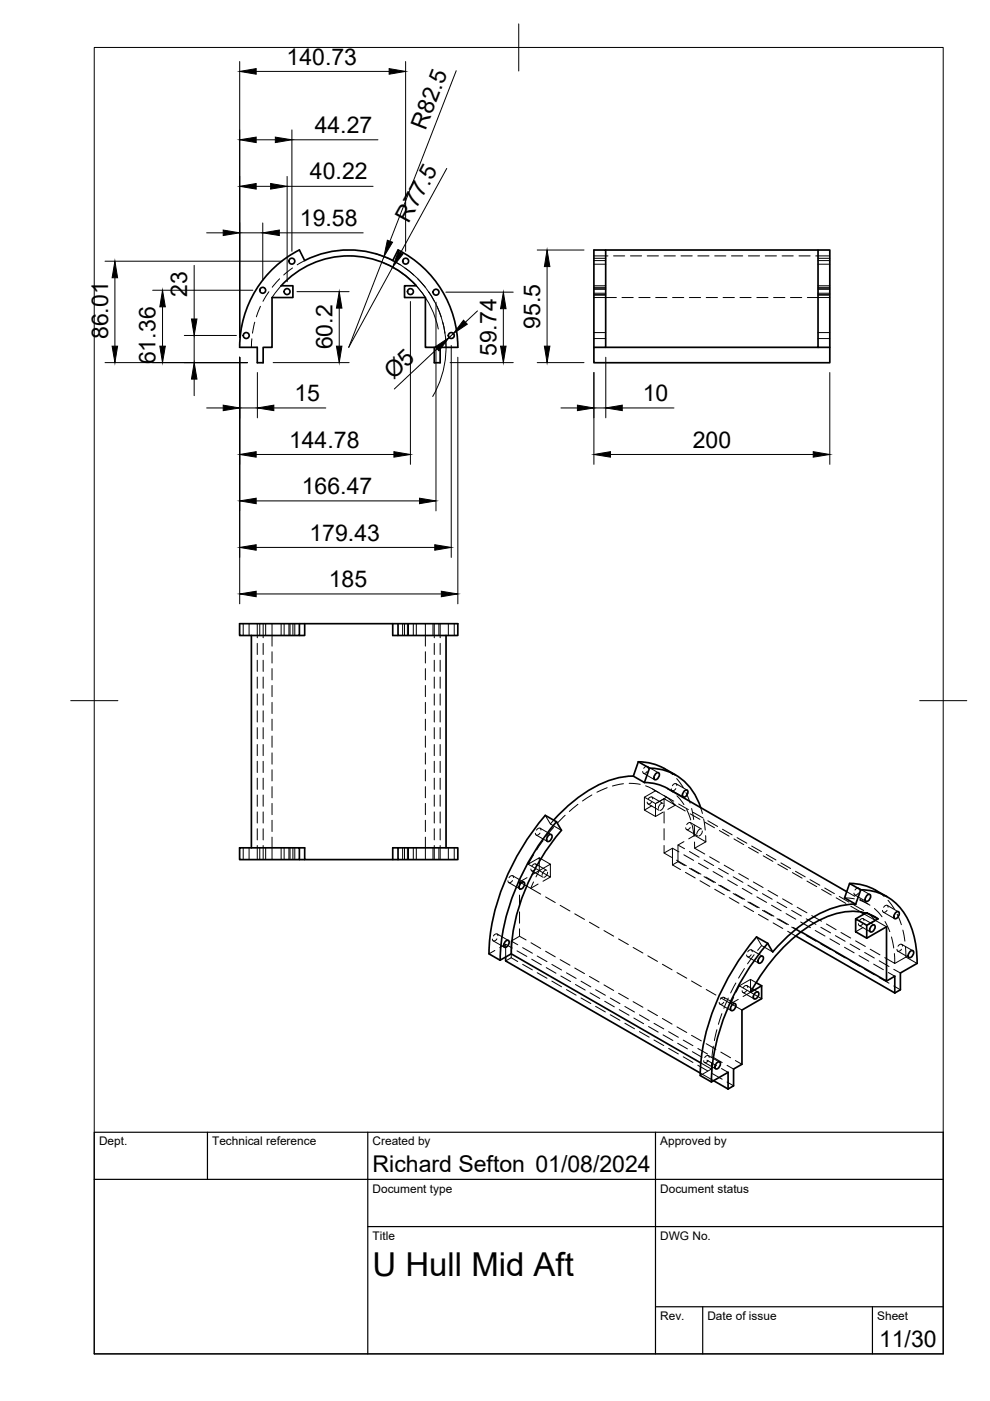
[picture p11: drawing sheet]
<svg xmlns="http://www.w3.org/2000/svg" width="210mm" height="297mm" viewBox="0 0 210 297" stroke-linecap="round" stroke-linejoin="round" font-family="sans-serif">
<!-- layer: Visible -->
<g fill="none" stroke="#000" stroke-width=".36">
<path d="M128.4 53h45M173.4 53h2.5v20.6h-2.5zM50.8 73.6a23.1 23.1 0 0 1 12.7-20.6l1.1 2.2a20.5 20.5 0 0 1 18.7 .1l1.1-2.3a23.1 23.1 0 0 1 12.7 20.6h-3.8v3.3h-1.2v-3.3h-1.9v-10.5h-4.4v-2.5h2.5a19.4 19.4 0 0 0-28.7 0h2.5v2.5h-4.4v10.5h-1.9v3.3h-1.3v-3.3h-3.7M125.9 73.6h2.5v-20.6h-2.5v23.9h50v-3.3M128.4 73.6h45M53.3 134.7v45.1M63.5 132.2v2.5h-12.7v-2.5h46.3v2.5h-12.7v-2.5M64.6 132.2v2.5h-1.1M83.3 132.2v2.5h1.1M94.6 134.7v45.1M50.8 179.8h12.7v2.5h-12.7zM63.5 179.8h1.1v2.5h18.7v-2.5h1.1"/>
<path d="M84.4 179.8h12.7v2.5h-12.7zM116.2 177.2l.7-.3a.97 .97 0 0 1-.8 1.5 .84 .84 0 0 1 .1-1.2zM118 174.2l-2.4-1.3a49.1 49.1 0 0 0-11.9 27.7v1.6l2.3 1.4 2.4-1.4M118 174.2l1.1 1.8a43.7 43.7 0 0 0-10.7 24.7v1.5M118 174.2a49.1 49.1 0 0 0-11.9 27.8v1.6M134.3 164.5a20.3 20.3 0 0 0-12.1 4.9l-2.5 2.1-2.3 2.4M135.3 161.5l2.4 1.4-1.1 3M135.3 161.5l-1 3.1 2.3 1.3M135.3 161.5a11.2 11.2 0 0 1 5.6 1.5l2.3 1.3M136.7 165.9l2.9 .4 2 .9 37.9 21.8M137.7 162.9a11.3 11.3 0 0 1 10.9 8.3M139 164.1l.6-.3a.97 .97 0 0 1-.8 1.5 .84 .84 0 0 1 .2-1.2z"/>
<path d="M145.1 167.8l.6-.3a.97 .97 0 0 1-.8 1.5 .84 .84 0 0 1 .2-1.2zM63.5 182.3h1.1M83.3 182.3h1.1M107.1 199.6l.7-.2a.97 .97 0 0 1-.9 1.4 .84 .84 0 0 1 .2-1.2zM110.4 187.3l.7-.3a.97 .97 0 0 1-.9 1.5 .84 .84 0 0 1 .2-1.2zM162.8 200a49.1 49.1 0 0 0-11.9 27.8l-.1 1.6M168.7 198.4l21 12.1M169.8 197.6l18.2 10.4v-11.5l-4.2 2.4M180.1 187.3l2.4 1.4-1.1 3-2.3-1.3zM180.1 187.3a11.2 11.2 0 0 1 5.6 1.4l2.3 1.4M181.4 194.8l2.4 1.4v2.7l-2.4-1.3zM181.4 191.7a20.7 20.7 0 0 0-12.6 5.3l-2.5 2.2-2.5 2.6"/>
<path d="M182.5 188.6a11.1 11.1 0 0 1 10.5 7.4 21.1 21.1 0 0 1 1.5 8.3M182.5 193.4l.7 .4M183.5 193.6l-2.1 1.2M183.8 189.9l.6-.3a.97 .97 0 0 1-.8 1.5 .84 .84 0 0 1 .2-1.2zM184.7 196.4l.7-.3a.97 .97 0 0 1-.9 1.5 .84 .84 0 0 1 .2-1.2zM184.9 194.1l1.2 .7-2.3 1.4M186.1 194.8a11.3 11.3 0 0 0-10.9-.4 34.4 34.4 0 0 0-15.3 14.6l-.8 1.4 2.4-1.4M189.9 193.5l.6-.2a.97 .97 0 0 1-.8 1.5 .84 .84 0 0 1 .2-1.3zM107.2 202.9v.8l41.3 23.8M108.4 202.2l40.2 23.2M155.2 213l.7-.2a.97 .97 0 0 1-.9 1.4 .84 .84 0 0 1 .2-1.2zM160.1 210.6l.6-.3a.97 .97 0 0 1-.8 1.5 .84 .84 0 0 1 .2-1.2z"/>
<path d="M160.3 208.3l1.2 .7M161.1 203l.6-.3a.97 .97 0 0 1-.8 1.5 .84 .84 0 0 1 .2-1.2zM161.5 209v2.7l-4.2 2.5v11.4l-1.8 1.1v3.5l-1.1 .7M162.8 200l-2.4-1.4a49.1 49.1 0 0 0-11.9 27.8v1.6M162.8 200l1 1.8M188 208l1.7-1v3.5M192.9 201.8l.7-.2a.97 .97 0 0 1-.9 1.4 .84 .84 0 0 1 .2-1.2zM194.4 204.3l-3.5 2v3.6l-1.2 .6M148.5 228l2.3 1.4 3.6-2v3.5M151.3 229.1l3.1 1.8M151.9 225.4l.7-.2a.97 .97 0 0 1-.9 1.4 .84 .84 0 0 1 .2-1.2z"/>
<circle cx="61.9" cy="55.4" r=".62"/>
<circle cx="86" cy="55.4" r=".62"/>
<circle cx="52.2" cy="71.1" r=".62"/>
<circle cx="55.7" cy="61.5" r=".62"/>
<circle cx="60.9" cy="61.8" r=".62"/>
<circle cx="87" cy="61.8" r=".62"/>
<circle cx="92.4" cy="62" r=".62"/>
<circle cx="95.7" cy="71.1" r=".62"/>
</g>
<!-- layer: Hidden -->
<g fill="none" stroke="#000" stroke-width=".21">
<path d="M59.3 59.1l-1.6 1.8M62 56.8l-1.8 1.5M64.6 55.3l-1.6 .8M83.3 55.3l1.6 .9M85.9 56.8l1.8 1.5M88.6 59.1l1.5 1.8M125.9 55.3h2.5M125.9 54.3h3M125.9 56h2.5M125.9 54.8h2.5M130.1 54.3h2.4M133.7 54.3h2.3"/>
<path d="M137.2 54.3h2.4M140.8 54.3h2.4M144.4 54.3h2.4M148 54.3h2.3M151.5 54.3h2.4M155.1 54.3h2.4M158.7 54.3h2.4M162.2 54.3h2.4M165.8 54.3h2.4M169.4 54.3h2.4M173 54.3h2.9M173.4 55.3h2.5"/>
<path d="M173.4 56h2.5M173.4 54.8h2.5M53.4 71.8l-.1 1.8M54 68.3l-.5 2.3M55.2 64.9l-.8 2.3M57 61.9l-1.2 2M59.6 60.6l-1.9 2.5M88.3 60.6l1.9 2.5M90.9 61.9l1.2 2M92.6 64.9l.9 2.3M93.9 68.3l.4 2.3M94.5 71.8l.1 1.8"/>
<path d="M125.9 60.6h2.5M125.9 63.1h4.8M125.9 62.5h2.5M125.9 61.2h2.5M125.9 71.8h2.5M125.9 70.5h2.5M125.9 62.2h2.5M125.9 60.9h2.5M125.9 62.6h2.5M125.9 61.3h2.5M131.9 63.1h2.4M135.4 63.1h2.4"/>
<path d="M139 63.1h2.4M142.6 63.1h2.4M146.2 63.1h2.3M149.7 63.1h2.4M153.3 63.1h2.4M156.9 63.1h2.4M160.5 63.1h2.3M164 63.1h2.4M167.6 63.1h2.4M171.2 63.1h4.7M173.4 60.6h2.5M173.4 62.5h2.5"/>
<path d="M173.4 61.2h2.5M173.4 71.8h2.5M173.4 70.5h2.5M173.4 62.2h2.5M173.4 60.9h2.5M173.4 62.6h2.5M173.4 61.3h2.5M51.6 132.2v2.5M52.8 132.2v2.5M54.5 132.2v3M54.5 136.4v2.4M54.5 140v2.4"/>
<path d="M55.1 132.2v2.5M55.8 132.2v3M55.8 136.4v2.4M55.8 140v2.4M56.3 132.2v2.5M57.7 132.2v4.8M57.7 138.2v2.4M59.6 132.2v2.5M60.2 132.2v2.5M61.3 132.2v2.5M61.5 132.2v2.5M62.1 132.2v2.5"/>
<path d="M62.5 132.2v2.5M85.4 132.2v2.5M85.8 132.2v2.5M86.4 132.2v2.5M86.6 132.2v2.5M87.6 132.2v2.5M88.3 132.2v2.5M90.2 132.2v4.8M90.2 138.2v2.4M91.8 132.2v2.5M92.1 132.2v3M92.1 136.4v2.4"/>
<path d="M92.1 140v2.4M93 132.2v2.5M93.3 132.2v3M93.3 136.4v2.4M93.3 140v2.4M95.1 132.2v2.5M96.3 132.2v2.5M54.5 143.5v2.4M54.5 147.1v2.4M54.5 150.7v2.4M54.5 154.3v2.3M54.5 157.8v2.4"/>
<path d="M55.8 143.5v2.4M55.8 147.1v2.4M55.8 150.7v2.4M55.8 154.3v2.3M55.8 157.8v2.4M57.7 141.8v2.4M57.7 145.3v2.4M57.7 148.9v2.4M57.7 152.5v2.4M57.7 156v2.4M57.7 159.6v2.4M90.2 141.8v2.4"/>
<path d="M90.2 145.3v2.4M90.2 148.9v2.4M90.2 152.5v2.4M90.2 156v2.4M90.2 159.6v2.4M92.1 143.5v2.4M92.1 147.1v2.4M92.1 150.7v2.4M92.1 154.3v2.3M92.1 157.8v2.4M93.3 143.5v2.4M93.3 147.1v2.4"/>
<path d="M93.3 150.7v2.4M93.3 154.3v2.3M93.3 157.8v2.4M51.6 179.8v2.5M52.8 179.8v2.5M54.5 161.4v2.4M54.5 165v2.4M54.5 168.6v2.3M54.5 172.1v2.4M54.5 175.7v2.4M54.5 179.3v3M55.1 179.8v2.5"/>
<path d="M55.8 161.4v2.4M55.8 165v2.4M55.8 168.6v2.3M55.8 172.1v2.4M55.8 175.7v2.4M55.8 179.3v3M56.3 179.8v2.5M57.7 163.2v2.4M57.7 166.8v2.3M57.7 170.3v2.4M57.7 173.9v2.4M57.7 177.5v4.8"/>
<path d="M59.6 179.8v2.5M60.2 179.8v2.5M61.3 179.8v2.5M61.5 179.8v2.5M62.1 179.8v2.5M62.5 179.8v2.5M85.4 179.8v2.5M85.8 179.8v2.5M86.4 179.8v2.5M86.6 179.8v2.5M87.6 179.8v2.5M88.3 179.8v2.5"/>
<path d="M90.2 163.2v2.4M90.2 166.8v2.3M90.2 170.3v2.4M90.2 173.9v2.4M90.2 177.5v4.8M91.8 179.8v2.5M92.1 161.4v2.4M92.1 165v2.4M92.1 168.6v2.3M92.1 172.1v2.4M92.1 175.7v2.4M92.1 179.3v3"/>
<path d="M93 179.8v2.5M93.3 161.4v2.4M93.3 165v2.4M93.3 168.6v2.3M93.3 172.1v2.4M93.3 175.7v2.4M93.3 179.3v3M95.1 179.8v2.5M96.3 179.8v2.5M113.7 177l2.4 1.4M114.5 176.6l-.1 .1a.47 .47 0 0 1-.4 .4 .47 .47 0 0 1-.5-.4M114.5 175.6l2.4 1.4"/>
<path d="M114.7 176a.48 .48 0 0 0-.5-.5 .48 .48 0 0 0-.5 .5M115.1 178.2l-1.3 2M115.6 172.9l1.1 1.8 .7-.8M116.7 174.7l2.3 1.4M117.4 175.4l-1.6 1.9M119.8 172.9l-1.6 1.6M122.5 170.5l-1.8 1.5M125.5 168.5l-2 1.3M128.7 167l-2.1 1M132.2 166.2l-2.3 .5M133.4 166.1l2.3 .2M136.4 163.9l2.4 1.4"/>
<path d="M136.9 166.6l2.1 1.1-2.4 1.3v2.8l1.6-1M137.2 163.5v.1a.47 .47 0 0 1-.5 .4 .47 .47 0 0 1-.4-.4M137.3 162.5l2.3 1.4M137.4 170.4l2.3 1.4M137.4 162.9a.44 .44 0 0 0-.4-.5 .44 .44 0 0 0-.4 .4l-.1 .1M138.2 170v.1a.47 .47 0 0 1-.5 .4 .47 .47 0 0 1-.5-.4M138.2 169l2.4 1.4M138.4 167.3l1.4 .8M138.4 169.4a.48 .48 0 0 0-.5-.5 .48 .48 0 0 0-.5 .5M139 167.7l2.4 1.3-2.4 1.4-2.4-1.4M139 170.4v2.7l-2.4-1.3M139.2 170.3l1.6-1v1.6"/>
<path d="M140.3 170.3l-.4 .3-.3 .8M140.6 172.2l-1.6 .9M140.8 170.7l-.3 .8-.5 .3M140.8 179.3v1.6l1.8-1.1M140.8 172.1v2.4M140.8 175.7v2.4M140.8 168.7l2.1 1.2M140.9 162.9l1.7 1.3M141.4 169l1.8 1.7-2.4-1.4M141.6 167.2l1 .7M141.6 171.6l1.6-.9 2.1 1.2M142.5 167.6l2.4 1.4"/>
<path d="M143.3 167.2a.47 .47 0 0 1-.5 .5 .47 .47 0 0 1-.5-.5M143.3 166.2l2.4 1.3M143.5 165.1l1.4 1.9M143.5 166.5a.45 .45 0 0 0-.4-.4 .45 .45 0 0 0-.5 .4v.1M143.5 168.7l1.5 1.9M143.7 179.2l1.4 .7M143.9 170.5l2 1.1M145 178.4l-1.3 .8v3.5M145.4 168l.9 2.3M145.6 175.9l2.3 1.3M145.6 171.6l.9 2.2M146.3 172.5l2.1 1.2"/>
<path d="M146.3 175.5a.47 .47 0 0 1-.4 .4 .47 .47 0 0 1-.5-.4M146.4 174.4l2.3 1.4M146.6 174.8a.45 .45 0 0 0-.5-.5 .45 .45 0 0 0-.4 .4l-.1 .1M146.6 171.4l.5 2.3M146.8 175l.4 2.3M147 172.2l2.1 1.2M147.2 174.9l.1 2.2-1.3 .7M147.3 178.5v1.3l2.1 1.3M147.3 177.1l2.3 1.4M148.5 175.8l-.4 .2-.4 .9M148.5 171.2l.4 1.3M148.9 176.2l-.3 .7-.4 .4"/>
<path d="M149.2 173.6l.3 2.4M149.4 174.3l2.1 1.2M149.6 177.2v1.3M149.6 178.5l-2.3 1.3M150.1 174l2 1.2M152.5 176.1l2.1 1.2M153.2 175.8l2 1.2M155.6 177.9l2.1 1.2M156.3 177.6l2 1.2M158.7 179.7l2.1 1.2M159.4 179.4l2 1.2M104.6 199.5l2.3 1.3"/>
<path d="M105.4 199.1h-.1a.47 .47 0 0 1-.4 .4 .47 .47 0 0 1-.5-.4M105.4 198l2.4 1.4M105.6 198.4a.48 .48 0 0 0-.5-.4 .48 .48 0 0 0-.5 .4M107.9 187.1l2.3 1.4M108.4 199.5l1.4 .8M108.7 186.7l-.1 .1a.48 .48 0 0 1-.4 .3 .48 .48 0 0 1-.5-.3v-.1M108.7 185.7l2.4 1.3M108.9 186.1a.48 .48 0 0 0-.5-.5 .48 .48 0 0 0-.5 .5M110.2 196.9v1.6l-1.8 1v3.6M110.2 189.8v2.4M110.2 193.3v2.4M110.2 187l2.3 1.3 1.6-.9"/>
<path d="M110.2 198.5l1.3 .8M111.7 186.1l-1.5 .9v1.6M112 183.2l2.3 1.4-.7 1.3M112.6 199.9l2 1.2M112.7 184.6l2.4 1.4M113.1 187l-.6 1.3 2.1 1.3M113.2 181.2l-1.2 2 2.3-1.3v2.7l-1.5 .9M113.5 184.2v.1a.47 .47 0 0 1-.5 .4 .47 .47 0 0 1-.4-.5M113.6 183.2l2.3 1.3M113.7 183.6a.45 .45 0 0 0-.4-.5 .45 .45 0 0 0-.4 .4l-.1 .1M114.3 181.9l2.4 1.3v2.8l-2.4-1.4 2.4-1.4M115.7 184.5l-.5 .4-.3 .7"/>
<path d="M115.7 190.2l2 1.2M116.1 184.9l-.2 .7-.6 .4M116.7 186l-1.6 .8M118.8 191.9l2 1.3M121.9 193.7l2 1.2M125 195.5l2 1.2M128.1 197.3l2 1.2M131.1 199.1l2.1 1.2M140.8 180.9l1.6 .9M142.6 183.4l1.7 1M143.4 182.4l2.1 1.2M143.7 182.7l-1.1 .7"/>
<path d="M143.7 182.7l1.4 .8M144 180.6l-1.4-.8v3.6M145 181.2l2.1 1.2M145.3 185l2.1 1.1M146.2 184.1l2 1.2M146.2 180.5l2 1.2M146.5 184.2l2.1 1.1M148.1 183l2.1 1.2M148.4 186.7l2.1 1.2M149.3 185.9l2 1.2M149.3 182.3l2 1.2M149.6 185.9l2.1 1.2"/>
<path d="M150.5 181.7l2 1.1M151.2 184.8l2 1.2M151.5 188.5l2.1 1.2M152.4 187.6l2 1.2M152.4 184.1l2 1.2M152.7 187.7l2.1 1.2M153.5 183.4l2.1 1.2M154.3 186.6l2 1.2M154.6 190.3l2.1 1.2M155.4 189.4l2.1 1.2M155.4 185.9l2.1 1.2M155.8 189.5l2.1 1.2"/>
<path d="M156.6 185.2l2.1 1.2M157.4 188.3l2 1.3M157.7 192.1l2.1 1.2M158.6 191.2l2 1.2M158.6 187.7l2 1.2M158.9 191.3l2.1 1.2M159.7 187l2.1 1.2M160.4 198.7l1.1 1.8M160.5 190.1l2 1.2M160.8 193.9l2.1 1.2M161.6 193l2.1 1.2M161.6 189.5l2.1 1.2"/>
<path d="M161.8 181.4l2.1 1.2M162 193.1l2.1 1.2M162.5 181.2l2 1.1M162.8 188.8l2.1 1.2M163.6 191.9l2 1.2M163.9 195.7l2.1 1.2M164.7 194.8l2.1 1.2M164.7 191.2l2.1 1.2M164.9 183.2l2.1 1.2M165.1 194.8l2.1 1.3M165.6 183l2 1.1M165.9 190.6l2.1 1.2"/>
<path d="M166.7 193.7l2 1.2M167 197.4l1.7 1M167.9 196.6l2 1.2M167.9 193l2 1.2M168 185l2.1 1.2M168.2 196.6l1.6 1M168.7 184.7l2 1.2M169 192.3l2.1 1.2M169.8 195.5l2 1.2M170.9 198.4l2.1 1.1M170.9 194.8l2.1 1.2M171.1 186.8l2.1 1.2"/>
<path d="M171.7 186.5l2.1 1.2M172.1 194.1l2.1 1.2M172.8 197.3l2.1 1.2M174 196.6l2.1 1.2M174.2 188.6l2.1 1.2M174.9 188.3l2 1.2M175.2 195.9l2.1 1.2M176 199.1l2 1.1M177.1 198.4l2.1 1.2M177.3 190.4l2 1.1M177.9 190.1l2.1 1.2M178.3 197.7l2.1 1.2"/>
<path d="M179.1 190.4l2 .2M179.5 189l1.8 1M180.4 192.1l2.1 1.3M181 191.9l2.1 1.1M181.2 189.7l2.4 1.4M181.4 199.5l2.1 1.2M182 189.3v.1a.47 .47 0 0 1-.5 .4 .47 .47 0 0 1-.4-.4M182.1 188.3l2.3 1.4M182.2 196.2l2.3 1.4M182.2 188.7a.48 .48 0 0 0-.5-.5 .48 .48 0 0 0-.4 .5M182.3 190.6l1.7 1M182.3 190.9l2.1 1"/>
<path d="M183 195.8l-.1 .1a.47 .47 0 0 1-.4 .4 .47 .47 0 0 1-.5-.5M183 196.6l-1.6 1M183 194.8l2.4 1.3M183.2 195.2a.44 .44 0 0 0-.4-.5 .44 .44 0 0 0-.5 .4l-.1 .1M183.2 193.8l4.8 2.7M183.8 193.5l-.3 .1M184.1 193.6l1.4 .8M184.9 194.1l-1.1-.6 1.8 1.6-1.6 1M185.4 192.6l1.6 1.8M185.7 188.8l1.7 1.2M187.3 193.4l2.4 1.4M187.6 195.4l1.1 2.1"/>
<path d="M188.1 193h-.1a.47 .47 0 0 1-.4 .5 .47 .47 0 0 1-.5-.4v-.1M188.1 192l2.4 1.3M188.3 190.9l1.4 1.9M188.3 192.3a.48 .48 0 0 0-.5-.4 .48 .48 0 0 0-.5 .5M189 198.7l.5 2.3M190.2 193.9l.9 2.2M191.4 197.2l.5 2.3M104.9 201.5l-1.2 .7M106 200.9l1.2-.7v2.7M107.2 200.2l1.4 .8M108.4 203.1l-1.2 .6M108.4 203.1l1.4 .8"/>
<path d="M109.6 201.6l2.1 1.2M110.8 204.5l2.1 1.1M110.8 200.9l2.1 1.2M112.7 203.4l2.1 1.2M113.9 206.2l2.1 1.2M113.9 202.7l2.1 1.2M115.7 201.7l2 1.2M115.8 205.2l2.1 1.1M117 208l2.1 1.2M117 204.5l2.1 1.2M118.8 203.5l2 1.1M118.9 206.9l2.1 1.2"/>
<path d="M120.1 209.8l2.1 1.2M120.1 206.3l2.1 1.1M121.9 205.2l2 1.2M122 208.7l2.1 1.2M123.2 211.6l2.1 1.2M123.2 208l2.1 1.2M125 207l2 1.2M125.1 210.5l2.1 1.2M126.3 213.4l2.1 1.2M126.3 209.8l2.1 1.2M128.1 208.8l2 1.2M128.2 212.3l2.1 1.2"/>
<path d="M129.4 215.1l2 1.2M129.4 211.6l2 1.2M131.1 210.6l2.1 1.2M131.3 214.1l2.1 1.2M132.5 216.9l2 1.2M132.5 213.4l2 1.2M134.2 200.9l2.1 1.2M134.2 212.4l2.1 1.2M134.4 215.8l2.1 1.3M135.6 218.7l2 1.2M135.6 215.2l2 1.2M137.4 202.7l2 1.1"/>
<path d="M137.4 214.2l2 1.1M137.5 217.6l2.1 1.2M138.7 217l2 1.2M140.4 204.4l2.1 1.2M140.4 215.9l2.1 1.2M140.6 219.4l2.1 1.2M141.8 218.7l2 1.2M143.5 206.2l2.1 1.2M143.5 217.7l2.1 1.2M146.6 208l2.1 1.2M146.6 219.5l2.1 1.2M149.7 209.8l2.1 1.2"/>
<path d="M152 218.3l-.5 2.3M152.7 212.9l2.3 1.4M153.1 214.9l-.8 2.3M153.5 212.5h-.1a.47 .47 0 0 1-.5 .5 .47 .47 0 0 1-.4-.5M153.5 211.5l2.4 1.3M153.7 211.8a.45 .45 0 0 0-.4-.4 .45 .45 0 0 0-.5 .4l-.1 .1M154.4 211.6l-.9 2.2M155.6 211.4l-.7 1.4-2.1-1.2M156 208.4l-1.1 2.1M156.1 210.3l.7-1.3 2.3 1.4M156.5 211.9l-1.6 .9 2.4 1.4M157.5 210.4l2.4 1.4"/>
<path d="M157.8 205.3l-1.2 2.1M158.3 210v.1a.48 .48 0 0 1-.5 .3 .48 .48 0 0 1-.4-.3v-.1M158.4 209l2.3 1.3M158.5 202.8l2.3 1.4M158.5 209.4a.48 .48 0 0 0-.4-.5 .48 .48 0 0 0-.5 .5M159.1 210.4l-1.6 .9M159.1 210.4l2.4 1.3M159.1 207.7v2.7M159.1 207.7l1.2 .6M159.1 207.7l-2.3 1.3M159.3 202.4l-.1 .1a.47 .47 0 0 1-.4 .4 .47 .47 0 0 1-.5-.4M159.3 201.4l2.4 1.4"/>
<path d="M159.5 201.8a.48 .48 0 0 0-.5-.5 .48 .48 0 0 0-.5 .5M159.9 202.4l-1.4 2M160.6 201.5l.9-1 2.3 1.3M174 200.1l2.1 1.2M177.1 201.9l2.1 1.2M179 200.8l2.1 1.2M180.2 203.7l2.1 1.2M180.2 200.2l2.1 1.1M182.1 202.6l2.1 1.2M183.3 205.5l2.1 1.2M183.3 201.9l2.1 1.2M184.5 201.3l2.1 1.1"/>
<path d="M185.2 204.4l2.1 1.2M186.4 207.3l2.1 1.2M186.4 203.7l2.1 1.2M188.3 206.2l1.4 .8M189.5 209l1.4 .9M189.5 205.5l1.4 .8M189.6 202.2l.1 2.1-2.1-1.3M190.4 201.7l2.3 1.3M191.1 201.3a.47 .47 0 0 1-.4 .4 .47 .47 0 0 1-.5-.4M191.2 200.2l2.3 1.4M191.3 200.6a.48 .48 0 0 0-.4-.4 .48 .48 0 0 0-.5 .4M192 200.7l.1 2.2"/>
<path d="M192.1 202.9l2.3 1.4M192.1 202.9l-2.4 1.4M138.7 220.5l2 1.2M141.8 222.3l2 1.2M143.7 221.2l2.1 1.2M144.9 224.1l2 1.2M144.9 220.5l2 1.2M146.8 223l2 1.2M148 225.9l2 1.1M148 222.3l2 1.2M148.5 227.5l2.8 1.6M148.6 225.4l2.2 1.3"/>
<path d="M149.4 225.3l2.3 1.3M149.7 221.3l2.1 1.2M149.9 224.8l2 1.2M150.2 224.9h-.1a.46 .46 0 0 1-.5 .4 .46 .46 0 0 1-.4-.4M150.2 223.8l2.3 1.4M150.4 224.2a.48 .48 0 0 0-.5-.4 .48 .48 0 0 0-.5 .4M150.8 226.7l-2.3 1.3M150.9 225.3l-.1 1.4M151 227.6l2.1 1.2M151 224.1l2.1 1.2M151.2 221.8l-.3 2.4M152.8 223.1l2.1 1.2"/>
<path d="M153 226.6l1.4 .8M154.2 229.4l1.3 .8M154.2 225.9l1.3 .8M155.9 224.9l1.4 .7"/>
</g>
<!-- layer: BORDER -->
<path d="M20 10.1h180v276.9h-180zM110 5.1v10M15 148.6h10M195 148.6h10" fill="none" stroke="#000" stroke-width=".21"/>
<!-- layer: TITLEBLOCK -->
<path d="M20 240.1h180v46.9h-180zM20 250h180M44 240.1v9.9M78 240.1v46.9M139 240.1v46.9M78 260.1h122M139 277.1h61M149 277.1v9.9M185 277.1v9.9" fill="none" stroke="#000" stroke-width=".25"/>
<!-- layer: FD_Dimensions -->
<g fill="none" stroke="#000" stroke-width=".21">
<path d="M50.8 13v58.5M54.3 15.1h28.2M86 13v40.3M96.7 15l-14 36.1M54.3 29.6h4.1M54.3 39.5h3.1M60.9 37.4v22.3M60.9 39.5h18.2M61.9 27.5v25.8M61.9 29.6h18.2M94.7 35.7l-9.8 17.9M22.3 55.4h37.5"/>
<path d="M24.4 58.9v14.5M41.2 56.3v11.3M43.8 49.4h3.5M50.8 49.4h4.9M55.7 47.3v12.1M59.2 49.4h17.8M79.4 53.7a20.6 20.6 0 0 1 12.3 30.4M81.4 55.7a19.4 19.4 0 0 1 11.5 14.1M81.4 54.4l-7.5 19.2 9.3-17M113.9 53h9.9M116 56.5v16.9M22.3 76.9h30.2"/>
<path d="M32.4 61.5h21.2M34.5 65.1v8.3M39.1 71.1h11M41.2 71.1v5.8M50.8 75.7v52.3M54.6 79v9.6M57.9 76.9h16.1M63 61.8h11M71.9 65.3v8.1M87 63.9v34.6M92.4 64.1v44.2M92.7 74l-9.1 8.5"/>
<path d="M94.5 61.9h14.3M95.4 76.9h13.4M95.7 73.2v45M96.1 70.7l-.9 .9M97.1 75.7v52.3M101.2 65.9l-2.5 2.4M106.7 65.5v7.9M113.9 76.9h9.9M125.9 79v19.5M128.4 75.7v12.9M175.9 79v19.5M41.2 80.4v3.5"/>
<path d="M43.8 86.5h3.5M50.8 86.5h3.8M54.3 96.4h29.2M58.1 86.5h11M118.9 86.5h3.5M125.9 86.5h2.5M129.4 96.4h43M131.9 86.5h11M54.3 116.1h37.9M54.3 106.2h34.6M54.3 125.9h39.3"/>
</g>
<g fill="#000" stroke="#000" stroke-width=".21">
<path d="M50.8 15.1l3.5-.6v1.2zM82.5 14.5l3.5 .6-3.5 .6zM50.8 29.6l3.5-.5v1.1zM50.8 39.5l3.5-.6v1.2zM57.4 38.9l3.5 .6-3.5 .6zM58.4 29.1l3.5 .5-3.5 .6zM24.4 55.4l.5 3.5h-1.1zM47.3 48.8l3.5 .6-3.5 .5zM55.7 49.4l3.5-.6v1.1zM82.1 50.9l1.1 .5-1.8 3zM84.4 53.3l1 .6-2.2 2.7zM116 53l.6 3.5h-1.2z"/>
<path d="M23.8 73.4h1.1l-.5 3.5zM33.9 73.4h1.2l-.6 3.5zM34.5 61.5l.6 3.6h-1.2zM40.6 67.6h1.2l-.6 3.5zM71.3 73.4h1.2l-.6 3.5zM71.9 61.8l.6 3.5h-1.2zM92.3 73.5l2.9-1.9-2.1 2.8zM98.3 67.9l.8 .8-3 2zM106.1 73.4h1.2l-.6 3.5zM106.7 61.9l.6 3.6h-1.2zM115.4 73.4h1.2l-.6 3.5zM41.2 76.9l.6 3.5h-1.2z"/>
<path d="M47.3 85.9l3.5 .6-3.5 .6zM50.8 96.4l3.5-.6v1.1zM54.6 86.5l3.5-.6v1.2zM83.5 95.8l3.5 .6-3.5 .5zM122.4 85.9l3.5 .6-3.5 .6zM125.9 96.4l3.5-.6v1.1zM128.4 86.5l3.5-.6v1.2zM172.4 95.8l3.5 .6-3.5 .5zM50.8 116.1l3.5-.6v1.2zM50.8 106.2l3.5-.6v1.2zM88.9 105.6l3.5 .6-3.5 .6zM92.2 115.5l3.5 .6-3.5 .6z"/>
<path d="M50.8 125.9l3.5-.5v1.1zM93.6 125.4l3.5 .5-3.5 .6z"/>
</g>
<text font-size="7" x="79" y="270.6">U Hull Mid Aft</text>
<g font-size="4.9">
<text x="60.8" y="13.7">140.73</text>
<text x="66.7" y="28.2">44.27</text>
<text x="90.2" y="27.7" transform="rotate(-69 90.2 27.7)">R82.5</text>
<text x="65.7" y="38">40.22</text>
<text x="63.6" y="47.9">19.58</text>
<text x="86.6" y="47.5" transform="rotate(-61 86.6 47.5)">R77.5</text>
<text x="39.7" y="62.9" transform="rotate(-90 39.7 62.9)">23</text>
<text x="22.9" y="71.9" transform="rotate(-90 22.9 71.9)">86.01</text>
<text x="114.5" y="69.7" transform="rotate(-90 114.5 69.7)">95.5</text>
<text x="33" y="77.2" transform="rotate(-90 33 77.2)">61.36</text>
<text x="70.5" y="74.1" transform="rotate(-90 70.5 74.1)">60.2</text>
<text x="105.3" y="75.5" transform="rotate(-90 105.3 75.5)">59.74</text>
<text x="83.4" y="80.5" transform="rotate(-43 83.4 80.5)">Ø5</text>
<text x="62.4" y="85">15</text>
<text x="136.3" y="85">10</text>
<text x="61.3" y="94.9">144.78</text>
<text x="146.9" y="94.9">200</text>
<text x="64" y="104.8">166.47</text>
<text x="65.6" y="114.6">179.43</text>
<text x="69.7" y="124.5">185</text>
<text x="79" y="248.5">Richard Sefton 01/08/2024</text>
<text x="186.4" y="285.7">11/30</text>
</g>
<g font-size="2.5">
<text x="21" y="242.9">Dept.</text>
<text x="45" y="242.9">Technical reference</text>
<text x="79" y="242.9">Created by</text>
<text x="140" y="242.9">Approved by</text>
<text x="79" y="252.8">Document type</text>
<text x="140" y="252.8">Document status</text>
<text x="79" y="262.9">Title</text>
<text x="140" y="262.9">DWG No.</text>
<text x="140" y="279.9">Rev.</text>
<text x="150" y="279.9">Date of issue</text>
<text x="186" y="279.9">Sheet</text>
</g>
</svg>
